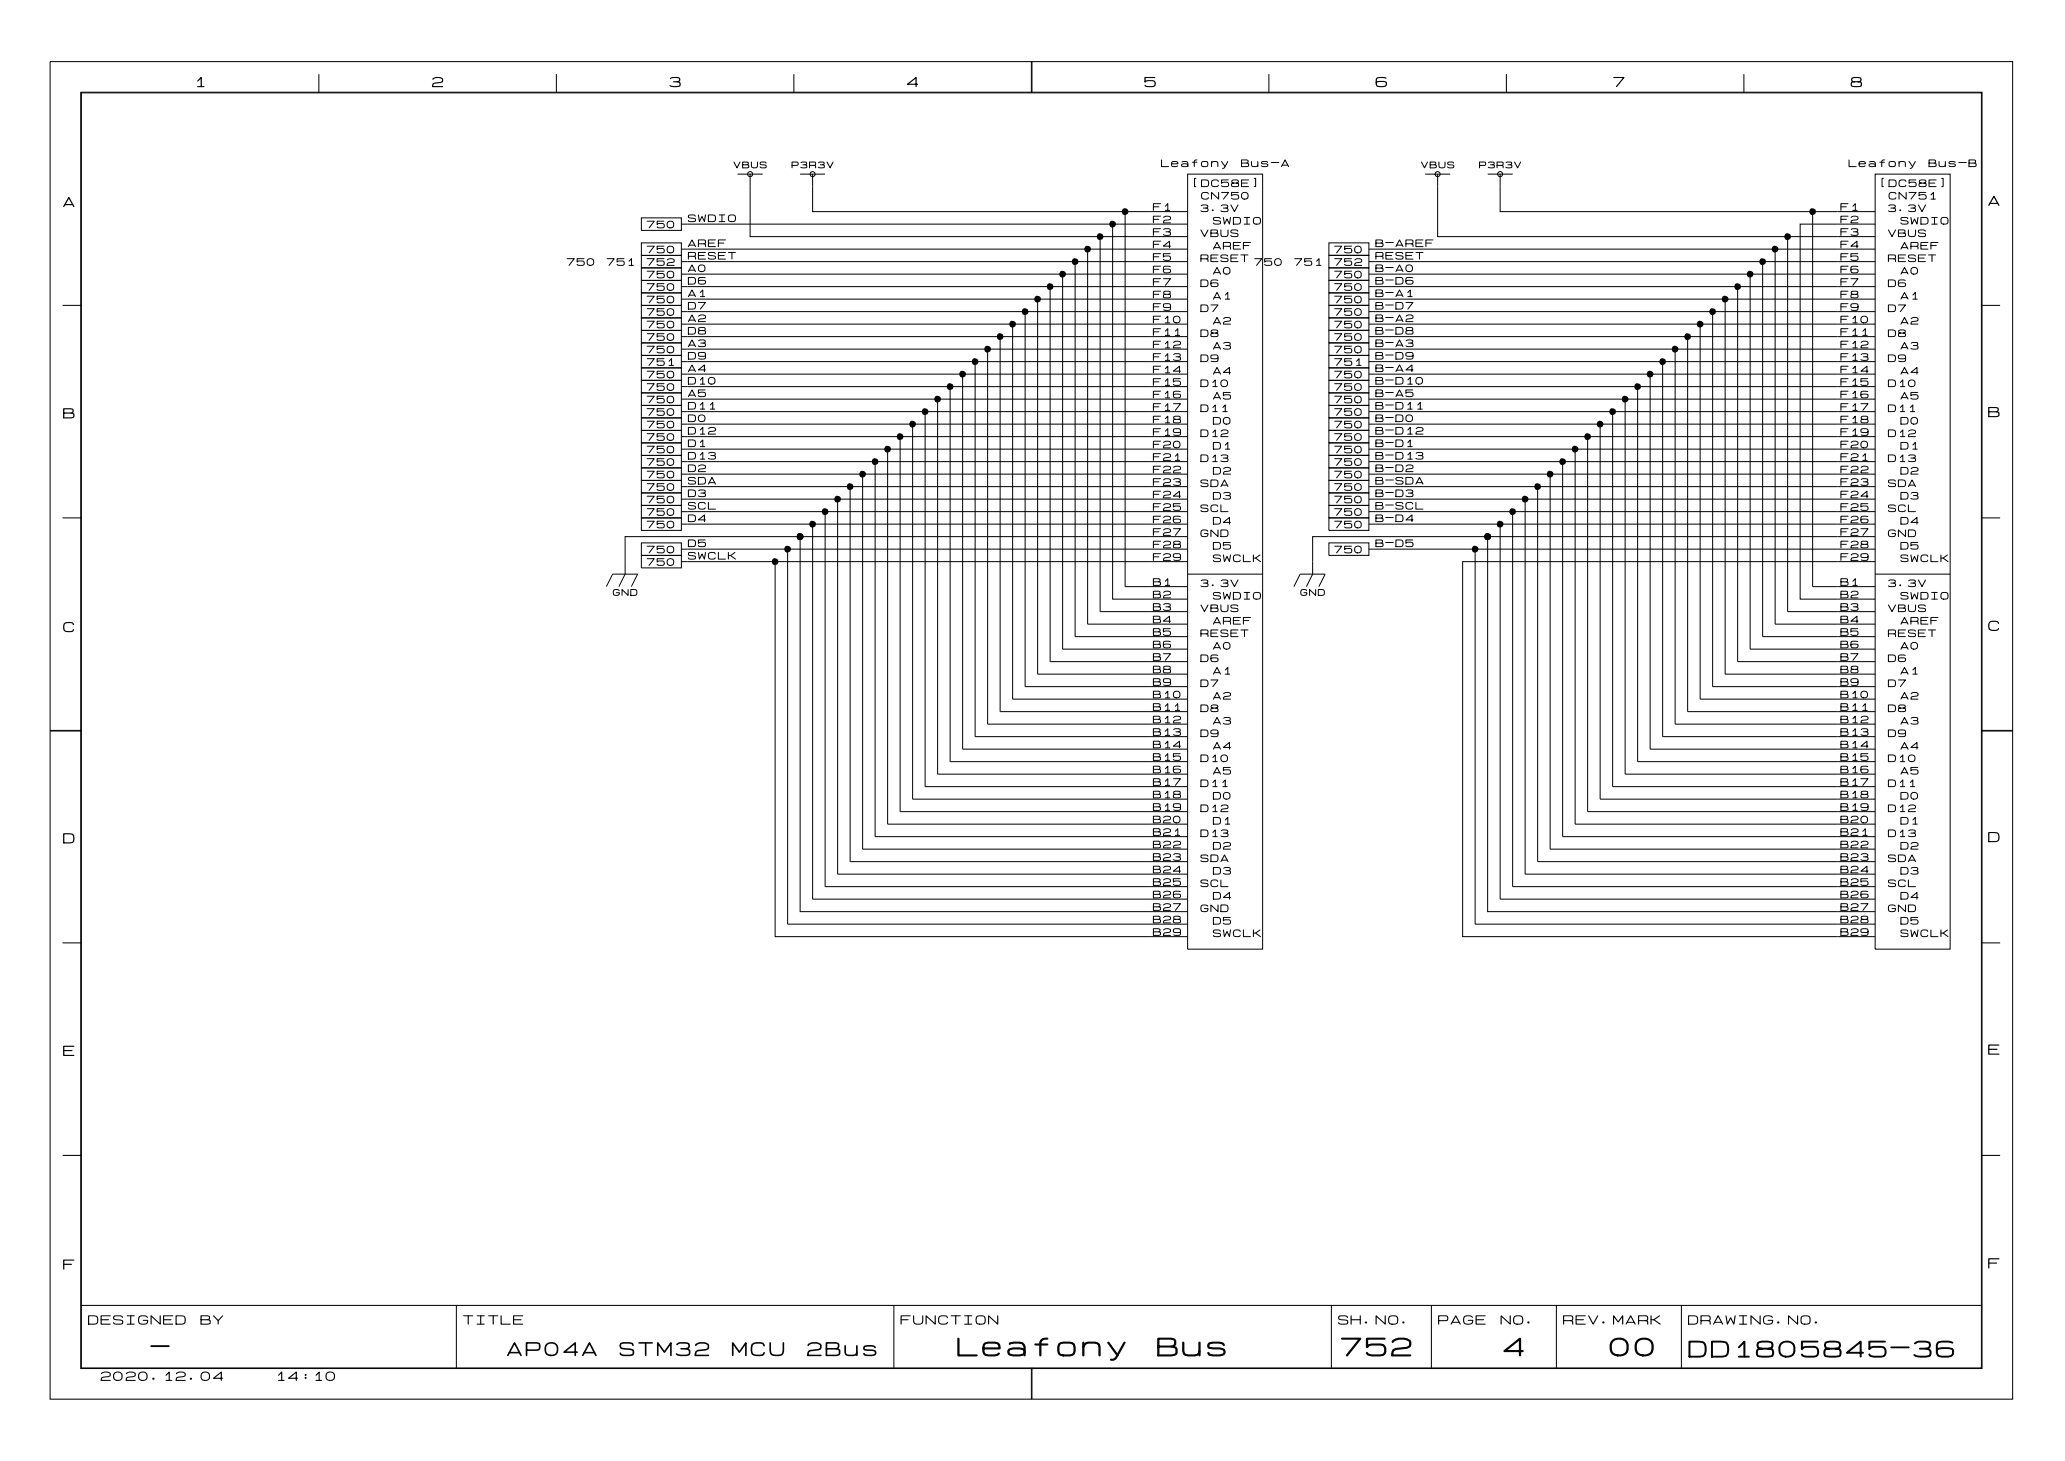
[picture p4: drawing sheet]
<svg xmlns="http://www.w3.org/2000/svg" width="297mm" height="210mm" viewBox="0 0 297 210" stroke-linecap="round" stroke-linejoin="round" font-family="sans-serif">
<g fill="none" stroke="#000" stroke-width=".14">
<path d="M7.2 8.9h282v192.1h-282zM11.6 13.3h273.2v183.3h-273.2zM11.7 13.3h273v183.2h-273zM45.8 10.6v2.7M79.9 10.6v2.7M114.1 10.6v2.7M148.2 8.9v4.4M148.3 8.9v4.4M182.3 10.6v2.7M216.4 10.6v2.7M250.6 10.6v2.7M92.1 36.7h5.8v1.8h-5.8z"/>
<path d="M92.1 34.9h5.8v1.8h-5.8zM92.1 38.5h5.8v1.8h-5.8zM92.1 31.3h5.8v1.8h-5.8zM97.9 37.6h.9M97.9 35.8h.9M97.9 39.4h.9M97.9 32.2h.9M98.8 32.2h61.1M106 25h3.6M107.8 25v9h62.8M115 25h3.5M116.8 25v5.4h53.8"/>
<path d="M152.7 39.4v53.9h12.5M154.5 37.6v53.9h10.7M156.3 35.8v53.9h8.9M158.1 34v53.9h7.1M161.7 30.4v53.9h3.5M170.6 25h10.8v111.4h-10.8zM170.6 35.8h-71.8M170.6 39.4h-71.8M170.6 37.6h-71.8M170.6 32.2h-10.7v53.9h5.3M190.9 38.5h5.8v1.8h-5.8zM190.9 36.7h5.8v1.8h-5.8z"/>
<path d="M190.9 34.9h5.8v1.8h-5.8zM196.7 39.4h72.7M196.7 35.8h.9M204.8 25h3.5M206.6 25v9h62.8M213.7 25h3.6M215.5 25v5.4h53.9M251.4 39.4v53.9h12.6M253.2 37.6v53.9h10.8M255 35.8v53.9h9M256.8 34v53.9h7.2M260.4 30.4v53.9h3.6"/>
<path d="M269.4 25h10.8v111.4h-10.8zM269.4 35.8h-71.8M269.4 37.6h-72.7M269.4 32.2h-10.8v53.9h5.4M9 43.9h2.7M92.1 52.9h5.8v1.7h-5.8zM92.1 56.4h5.8v1.8h-5.8zM92.1 49.3h5.8v1.8h-5.8zM92.1 47.5h5.8v1.8h-5.8zM92.1 40.3h5.8v1.8h-5.8zM92.1 42.1h5.8v1.8h-5.8zM92.1 58.2h5.8v1.8h-5.8z"/>
<path d="M92.1 51.1h5.8v1.8h-5.8zM92.1 43.9h5.8v1.8h-5.8zM92.1 45.7h5.8v1.8h-5.8zM92.1 54.6h5.8v1.8h-5.8zM97.9 53.8h72.7M97.9 57.3h72.7M97.9 50.2h.9M97.9 48.4h.9M97.9 41.2h.9M97.9 43h.9M97.9 59.1h.9M97.9 52h.9"/>
<path d="M97.9 44.8h.9M97.9 46.6h.9M98.8 46.6h71.8M132.9 59.1v53.9M134.7 57.3v53.9h30.5M136.5 55.5v53.9M138.3 53.8v53.8h26.9M140.1 52v53.8h25.1M141.9 50.2v53.8h23.3M143.7 48.4v53.8h21.5M145.5 46.6v53.8h19.7M147.3 44.8v53.9h17.9"/>
<path d="M149.1 43v53.9h16.1M150.9 41.2v53.9h14.3M170.6 43h-71.8M170.6 41.2h-71.8M170.6 44.8h-71.8M170.6 50.2h-71.8M170.6 48.4h-71.8M170.6 52h-71.8M170.6 55.5h-72.7M170.6 59.1h-71.8M190.9 43.9h5.8v1.8h-5.8zM190.9 40.3h5.8v1.8h-5.8z"/>
<path d="M190.9 42.1h5.8v1.8h-5.8zM190.9 52.9h5.8v1.7h-5.8zM190.9 54.6h5.8v1.8h-5.8zM190.9 45.7h5.8v1.8h-5.8zM190.9 51.1h5.8v1.8h-5.8zM190.9 47.5h5.8v1.8h-5.8zM190.9 56.4h5.8v1.8h-5.8zM190.9 49.3h5.8v1.8h-5.8zM190.9 58.2h5.8v1.8h-5.8zM196.7 44.8h72.7M196.7 53.8h72.7M196.7 55.5h72.7"/>
<path d="M196.7 48.4h.9M196.7 52h.9M196.7 57.3h.9M196.7 50.2h.9M196.7 59.1h.9M197.6 48.4h71.8M231.7 59.1v53.9h32.3M233.5 57.3v53.9h30.5M235.3 55.5v53.9h28.7M237.1 53.8v53.8h26.9M238.9 52v53.8h25.1M240.7 50.2v53.8h23.3"/>
<path d="M242.5 48.4v53.8h21.5M244.3 46.6v53.8h19.7M246.1 44.8v53.9h17.9M247.9 43v53.9h16.1M249.7 41.2v53.9h14.3M269.4 50.2h-71.8M269.4 59.1h-71.8M269.4 46.6h-72.7M269.4 52h-71.8M269.4 41.2h-72.7M269.4 57.3h-71.8M269.4 43h-72.7"/>
<path d="M284.7 43.9h2.7M9 74.4h2.7M92.1 70.8h5.8v1.8h-5.8zM92.1 65.4h5.8v1.8h-5.8zM92.1 74.4h5.8v1.8h-5.8zM92.1 63.6h5.8v1.8h-5.8zM92.1 60h5.8v1.8h-5.8zM92.1 78h5.8v1.8h-5.8zM92.1 67.2h5.8v1.8h-5.8zM92.1 61.8h5.8v1.8h-5.8zM92.1 69h5.8v1.8h-5.8zM92.1 72.6h5.8v1.8h-5.8z"/>
<path d="M92.1 79.8h5.8v1.8h-5.8zM97.9 71.7h.9M97.9 66.3h.9M97.9 64.5h.9M97.9 60.9h.9M97.9 68.1h.9M97.9 62.7h.9M113.2 78.9v53.9h57.4M115 77.1h-25.2v5.4l-.9 1.8M115 77.1v53.9h55.6M115 77.1h50.2M116.8 75.3v53.9h53.8"/>
<path d="M118.5 73.5v53.9h52.1M120.3 71.7v53.9h50.3M122.1 69.9v53.9h48.5M123.9 68.1v53.9h41.3M125.7 66.3v53.9h39.5M127.5 64.5v53.9M129.3 62.7v53.9h41.3M131.1 60.9v53.9M165.2 69.9h5.4M165.2 75.3h5.4M165.2 73.5h5.4M165.2 78.9h5.4"/>
<path d="M165.2 77.1h5.4M165.2 78.9h-67.3M165.2 75.3h-67.3M165.2 73.5h-67.3M165.2 69.9h-67.3M170.6 60.9h-71.8M170.6 64.5h-71.8M170.6 62.7h-71.8M170.6 68.1h-71.8M170.6 66.3h-71.8M170.6 71.7h-71.8M190.9 61.8h5.8v1.8h-5.8z"/>
<path d="M190.9 74.4h5.8v1.8h-5.8zM190.9 78h5.8v1.8h-5.8zM190.9 69h5.8v1.8h-5.8zM190.9 67.2h5.8v1.8h-5.8zM190.9 63.6h5.8v1.8h-5.8zM190.9 72.6h5.8v1.8h-5.8zM190.9 65.4h5.8v1.8h-5.8zM190.9 60h5.8v1.8h-5.8zM190.9 70.8h5.8v1.8h-5.8zM196.7 78.9h67.3M196.7 62.7h72.7M196.7 69.9h67.3"/>
<path d="M196.7 75.3h.9M196.7 64.5h72.7M196.7 60.9h.9M196.7 73.5h.9M197.6 73.5h66.4M197.6 75.3h66.4M211.9 78.9v53.9h57.5M213.7 77.1h50.3M213.7 77.1v53.9h55.7M213.7 77.1h-25.1v3.6M215.5 75.3v53.9h53.9M217.3 73.5v53.9h52.1"/>
<path d="M219.1 71.7v53.9h50.3M220.9 69.9v53.9h48.5M222.7 68.1v53.9h41.3M224.5 66.3v53.9h39.5M226.3 64.5v53.9h43.1M228.1 62.7v53.9h41.3M229.9 60.9v53.9h39.5M264 71.7h-67.3M264 68.1h-67.3M264 69.9h5.4M264 68.1h5.4M264 71.7h5.4"/>
<path d="M264 75.3h5.4M264 73.5h5.4M264 78.9h5.4M264 77.1h5.4M269.4 66.3h-72.7M269.4 60.9h-71.8M284.7 74.4h2.7M87.1 84.3l.9-1.8h3.6l-.9 1.8M111.4 80.7h-13.5M165.2 91.5h5.4M165.2 89.7h5.4M165.2 87.9h5.4"/>
<path d="M165.2 86.1h5.4M165.2 98.6h5.4M165.2 84.3h5.4M165.2 96.9h5.4M165.2 95.1h5.4M165.2 93.3h5.4M165.2 80.7h5.4M165.2 80.7h-53.8v53.9h59.2M170.6 82.5h10.8M185.9 84.3l.9-1.8h3.6l-.9 1.8M188.6 80.7v1.8l-.9 1.8M264 80.7h-53.9v53.9h59.3"/>
<path d="M264 91.5h5.4M264 89.7h5.4M264 87.9h5.4M264 86.1h5.4M264 98.6h5.4M264 84.3h5.4M264 96.9h5.4M264 95.1h5.4M264 93.3h5.4M264 80.7h5.4M269.4 82.5h10.8M7.2 105h4.5"/>
<path d="M7.2 104.9h4.5M132.9 113h32.3M136.5 109.4h28.7M165.2 109.4h5.4M165.2 102.2h5.4M165.2 107.6h5.4M165.2 100.4h5.4M165.2 105.8h5.4M165.2 104h5.4M165.2 113h5.4M165.2 111.2h5.4M170.6 114.8h-39.5"/>
<path d="M170.6 118.4h-43.1M264 109.4h5.4M264 102.2h5.4M264 107.6h5.4M264 100.4h5.4M264 105.8h5.4M264 104h5.4M264 113h5.4M264 111.2h5.4M284.7 104.9h4.5M284.7 105h4.5M9 135.5h2.7"/>
<path d="M165.2 122h5.4M165.2 120.2h5.4M264 122h5.4M264 120.2h5.4M284.7 135.5h2.7M9 166h2.7M284.7 166h2.7M11.7 187.6h273M65.6 187.6v8.9M128.4 187.6v8.9M148.2 196.5v4.5M148.3 196.5v4.5"/>
<path d="M191.3 187.6v8.9M205.7 187.6v8.9M223.6 187.6v8.9M241.6 187.6v8.9"/>
<circle cx="107.8" cy="25" r=".36"/>
<circle cx="116.8" cy="25" r=".36"/>
<circle cx="206.6" cy="25" r=".36"/>
<circle cx="215.5" cy="25" r=".36"/>
</g>
<g fill="#000">
<path d="M152.4 39l.3-.1 .4 .2 .1 .3-.2 .3-.4 .2-.3-.1-.1-.3v-.3zM154.2 37.2l.3-.1 .4 .2 .1 .3-.2 .3-.4 .2-.3-.1-.1-.3v-.3zM156 35.4l.3-.1 .4 .2 .1 .3-.2 .3-.4 .2-.3-.1-.1-.3v-.3zM157.8 33.6l.2-.1 .5 .2 .1 .3-.2 .3-.4 .2-.3-.1-.1-.3v-.3zM159.6 31.8l.2-.1 .5 .2 .1 .3-.2 .3-.4 .2-.3-.1-.1-.3v-.3zM161.4 30l.2-.1 .5 .2v.3l-.1 .3-.4 .2-.3-.1-.1-.3v-.3zM251.2 39l.2-.1 .5 .2v.3l-.1 .3-.4 .2-.3-.1-.1-.3v-.3zM252.9 37.2l.3-.1 .4 .2 .1 .3-.1 .3-.4 .2-.3-.1-.1-.3v-.3zM254.7 35.4l.3-.1 .4 .2 .1 .3-.1 .3-.4 .2-.3-.1-.1-.3v-.3zM256.5 33.6l.3-.1 .4 .2 .1 .3-.1 .3-.4 .2-.3-.1-.1-.3v-.3zM260.1 30l.3-.1 .4 .2 .1 .3-.1 .3-.4 .2-.3-.1-.1-.3v-.3zM132.6 58.7l.3-.1 .4 .3 .1 .2-.1 .4-.4 .1-.3-.1-.1-.2v-.3z"/>
<path d="M134.4 56.9h.3l.4 .2 .1 .2-.1 .4-.4 .1-.3-.1-.2-.2 .1-.3zM136.2 55.1h.3l.4 .2 .1 .2-.1 .4-.4 .1-.3-.1-.2-.2 .1-.3zM138 53.3h.3l.4 .2 .1 .3-.1 .3-.5 .1-.2-.1-.2-.2 .1-.3zM139.8 51.5h.3l.4 .2 .1 .3-.1 .3-.5 .1-.2-.1-.2-.2v-.3zM141.6 49.7h.3l.4 .2 .1 .3-.1 .3-.5 .1-.2-.1-.2-.2v-.3zM143.4 47.9h.3l.4 .2 .1 .3-.1 .3-.5 .2-.2-.1-.2-.3v-.3zM145.2 46.2l.3-.1 .4 .2 .1 .3-.1 .3-.5 .2-.2-.1-.2-.3v-.3zM147 44.4l.3-.1 .4 .2 .1 .3-.1 .3-.5 .2-.3-.1-.1-.3v-.3zM148.8 42.6l.3-.1 .4 .2 .1 .3-.1 .3-.5 .2-.3-.1-.1-.3v-.3zM150.6 40.8l.3-.1 .4 .2 .1 .3-.1 .3-.5 .2-.3-.1-.1-.3v-.3zM231.4 58.7l.3-.1 .4 .3 .1 .2-.1 .4-.5 .1-.2-.1-.2-.2v-.3zM233.2 56.9h.3l.4 .2 .1 .2-.1 .4-.5 .1-.2-.1-.2-.2v-.3z"/>
<path d="M235 55.1h.3l.4 .2 .1 .2-.1 .4-.5 .1-.2-.1-.2-.2v-.3zM236.8 53.3h.3l.4 .2 .1 .3-.1 .3-.5 .1-.3-.1-.1-.2v-.3zM238.6 51.5h.3l.4 .2 .1 .3-.1 .3-.5 .1-.3-.1-.1-.2v-.3zM240.4 49.7h.3l.4 .2 .1 .3-.2 .3-.4 .1-.3-.1-.1-.2v-.3zM242.2 47.9h.3l.4 .2 .1 .3-.2 .3-.4 .2-.3-.1-.1-.3v-.3zM244 46.2l.3-.1 .4 .2 .1 .3-.2 .3-.4 .2-.3-.1-.1-.3v-.3zM245.8 44.4l.2-.1 .5 .2 .1 .3-.2 .3-.4 .2-.3-.1-.1-.3v-.3zM247.6 42.6l.2-.1 .5 .2 .1 .3-.2 .3-.4 .2-.3-.1-.1-.3v-.3zM249.4 40.8l.2-.1 .5 .2v.3l-.1 .3-.4 .2-.3-.1-.1-.3v-.3zM112.9 78.5l.2-.1 .5 .2 .1 .3-.2 .3-.4 .2-.3-.1-.1-.3v-.3zM114.7 76.7l.2-.1 .5 .2 .1 .3-.2 .3-.4 .2-.3-.1-.1-.3v-.3zM116.5 74.9l.2-.1 .5 .2v.3l-.1 .3-.4 .2-.3-.1-.1-.3v-.3z"/>
<path d="M118.3 73.1l.2-.1 .5 .2v.3l-.1 .3-.4 .2-.3-.1-.1-.3v-.3zM120 71.3l.3-.1 .4 .2 .1 .3-.1 .3-.4 .2-.3-.1-.1-.3v-.3zM121.8 69.5l.3-.1 .4 .2 .1 .3-.1 .3-.4 .2-.3-.1-.1-.3v-.3zM123.6 67.7l.3-.1 .4 .2 .1 .3-.1 .3-.4 .2-.3-.1-.1-.2v-.4zM125.4 65.9l.3-.1 .4 .2 .1 .3-.1 .3-.4 .2-.3-.1-.1-.2v-.4zM127.2 64.1l.3-.1 .4 .2 .1 .3-.1 .3-.4 .2-.3-.1-.1-.2v-.3zM129 62.3l.3-.1 .4 .2 .1 .3-.1 .4-.4 .1-.3-.1-.1-.2v-.3zM130.8 60.5l.3-.1 .4 .2 .1 .3-.1 .4-.4 .1-.3-.1-.1-.2v-.3zM211.6 78.5l.3-.1 .4 .2 .1 .3-.1 .3-.4 .2-.3-.1-.1-.3v-.3zM213.4 76.7l.3-.1 .4 .2 .1 .3-.1 .3-.4 .2-.3-.1-.1-.3v-.3zM215.2 74.9l.3-.1 .4 .2 .1 .3-.1 .3-.4 .2-.3-.1-.1-.3v-.3zM217 73.1l.3-.1 .4 .2 .1 .3-.1 .3-.4 .2-.3-.1-.1-.3v-.3z"/>
<path d="M218.8 71.3l.3-.1 .4 .2 .1 .3-.1 .3-.4 .2-.3-.1-.1-.3v-.3zM220.6 69.5l.3-.1 .4 .2 .1 .3-.1 .3-.4 .2-.3-.1-.1-.3v-.3zM222.4 67.7l.3-.1 .4 .2 .1 .3-.1 .3-.4 .2-.3-.1-.2-.2 .1-.4zM224.2 65.9l.3-.1 .4 .2 .1 .3-.1 .3-.4 .2-.3-.1-.2-.2 .1-.4zM226 64.1l.3-.1 .4 .2 .1 .3-.1 .3-.5 .2-.2-.1-.2-.2 .1-.3zM227.8 62.3l.3-.1 .4 .2 .1 .3-.1 .4-.5 .1-.2-.1-.2-.2 .1-.3zM229.6 60.5l.3-.1 .4 .2 .1 .3-.1 .4-.5 .1-.2-.1-.2-.2v-.3zM111.1 80.3l.3-.1 .4 .2 .1 .3-.2 .3-.4 .2-.3-.1-.1-.3v-.3z"/>
</g>
<g font-size="3.6">
<text x="137.4" y="195.4">Leafony</text>
<text x="166.1" y="195.4">Bus</text>
<text x="192.5" y="195.4">752</text>
<text x="215.9" y="195.4">4</text>
<text x="231.1" y="195.4">00</text>
</g>
<g font-size="3.2">
<text x="21.6" y="195.3">-</text>
<text x="242.5" y="195.5">DD1805845-36</text>
</g>
<g font-size="2.7">
<text x="72.8" y="195.2">AP04A</text>
<text x="88.9" y="195.2">STM32</text>
<text x="105.1" y="195.2">MCU</text>
<text x="115.8" y="195.2">2Bus</text>
</g>
<g font-size="2">
<text x="27.9" y="12.8">1</text>
<text x="62" y="12.8">2</text>
<text x="96.1" y="12.8">3</text>
<text x="130.2" y="12.8">4</text>
<text x="164.3" y="12.8">5</text>
<text x="197.6" y="12.8">6</text>
<text x="231.7" y="12.8">7</text>
<text x="265.8" y="12.8">8</text>
<text x="285.6" y="29.8">A</text>
<text x="9" y="30">A</text>
<text x="9" y="60.4">B</text>
<text x="285.6" y="60.2">B</text>
<text x="9" y="91.1">C</text>
<text x="285.6" y="90.9">C</text>
<text x="9" y="121.4">D</text>
<text x="285.6" y="121.3">D</text>
<text x="9" y="152">E</text>
<text x="285.6" y="151.8">E</text>
<text x="9" y="182.7">F</text>
<text x="285.6" y="182.5">F</text>
</g>
<g font-size="1.8">
<text x="12.6" y="190.6">DESIGNED</text>
<text x="28.7" y="190.6">BY</text>
<text x="66.5" y="190.6">TITLE</text>
<text x="129.3" y="190.6">FUNCTION</text>
<text x="192.2" y="190.6">SH.NO.</text>
<text x="206.6" y="190.6">PAGE</text>
<text x="215.5" y="190.6">NO.</text>
<text x="224.5" y="190.6">REV.MARK</text>
<text x="242.5" y="190.6">DRAWING.NO.</text>
<text x="14.4" y="198.6">2020.12.04</text>
<text x="39.5" y="198.6">14:10</text>
</g>
<g font-size="1.4">
<text x="166.8" y="24.2">Leafony</text>
<text x="171.1" y="27.1">[DC58E]</text>
<text x="172.5" y="28.9">CN750</text>
<text x="178.3" y="24.2">Bus-A</text>
<text x="265.5" y="24.2">Leafony</text>
<text x="269.9" y="27.1">[DC58E]</text>
<text x="271.3" y="28.9">CN751</text>
<text x="277" y="24.2">Bus-B</text>
<text x="92.9" y="33">750</text>
<text x="98.8" y="32.1">SWDIO</text>
<text x="98.8" y="35.7">AREF</text>
<text x="165.6" y="35.9">F4</text>
<text x="165.6" y="34.1">F3</text>
<text x="165.6" y="32.3">F2</text>
<text x="165.6" y="30.5">F1</text>
<text x="172.4" y="30.7">3.3V</text>
<text x="172.4" y="34.2">VBUS</text>
<text x="174.2" y="32.4">SWDIO</text>
<text x="197.6" y="35.7">B-AREF</text>
<text x="264.4" y="35.9">F4</text>
<text x="264.4" y="34.1">F3</text>
<text x="264.4" y="32.3">F2</text>
<text x="264.4" y="30.5">F1</text>
<text x="271.2" y="34.2">VBUS</text>
<text x="271.2" y="30.7">3.3V</text>
<text x="273" y="32.4">SWDIO</text>
<text x="81.4" y="38.4">750</text>
<text x="87.1" y="38.4">751</text>
<text x="92.9" y="38.4">752</text>
<text x="92.9" y="42">750</text>
<text x="92.9" y="36.6">750</text>
<text x="92.9" y="40.2">750</text>
<text x="98.8" y="41.1">D6</text>
<text x="98.8" y="37.5">RESET</text>
<text x="98.8" y="39.3">A0</text>
<text x="165.6" y="41.2">F7</text>
<text x="165.6" y="39.5">F6</text>
<text x="165.6" y="37.7">F5</text>
<text x="172.4" y="41.4">D6</text>
<text x="172.4" y="37.8">RESET</text>
<text x="174.2" y="39.6">A0</text>
<text x="174.2" y="36">AREF</text>
<text x="180.1" y="38.4">750</text>
<text x="185.9" y="38.4">751</text>
<text x="191.6" y="38.4">752</text>
<text x="191.6" y="40.2">750</text>
<text x="191.6" y="36.6">750</text>
<text x="191.6" y="42">750</text>
<text x="197.6" y="39.3">B-A0</text>
<text x="197.6" y="37.5">RESET</text>
<text x="197.6" y="41.1">B-D6</text>
<text x="264.4" y="41.2">F7</text>
<text x="264.4" y="39.5">F6</text>
<text x="264.4" y="37.7">F5</text>
<text x="271.2" y="37.8">RESET</text>
<text x="271.2" y="41.4">D6</text>
<text x="273" y="39.6">A0</text>
<text x="273" y="36">AREF</text>
<text x="92.9" y="43.8">750</text>
<text x="92.9" y="45.6">750</text>
<text x="92.9" y="47.4">750</text>
<text x="98.8" y="42.9">A1</text>
<text x="98.8" y="44.7">D7</text>
<text x="98.8" y="46.5">A2</text>
<text x="165.6" y="46.6">F10</text>
<text x="165.6" y="44.8">F9</text>
<text x="165.6" y="43">F8</text>
<text x="172.4" y="45">D7</text>
<text x="174.2" y="46.8">A2</text>
<text x="174.2" y="43.2">A1</text>
<text x="191.6" y="47.4">750</text>
<text x="191.6" y="45.6">750</text>
<text x="191.6" y="43.8">750</text>
<text x="197.6" y="46.5">B-A2</text>
<text x="197.6" y="44.7">B-D7</text>
<text x="197.6" y="42.9">B-A1</text>
<text x="264.4" y="46.6">F10</text>
<text x="264.4" y="44.8">F9</text>
<text x="264.4" y="43">F8</text>
<text x="271.2" y="45">D7</text>
<text x="273" y="43.2">A1</text>
<text x="273" y="46.8">A2</text>
<text x="92.9" y="50.9">750</text>
<text x="92.9" y="49.2">750</text>
<text x="92.9" y="52.7">751</text>
<text x="98.8" y="50">A3</text>
<text x="98.8" y="48.3">D8</text>
<text x="98.8" y="51.8">D9</text>
<text x="98.8" y="53.6">A4</text>
<text x="165.6" y="48.4">F11</text>
<text x="165.6" y="50.2">F12</text>
<text x="165.6" y="52">F13</text>
<text x="165.6" y="53.8">F14</text>
<text x="172.4" y="48.6">D8</text>
<text x="172.4" y="52.2">D9</text>
<text x="174.2" y="50.4">A3</text>
<text x="191.6" y="52.7">751</text>
<text x="191.6" y="49.2">750</text>
<text x="191.6" y="50.9">750</text>
<text x="197.6" y="53.6">B-A4</text>
<text x="197.6" y="51.8">B-D9</text>
<text x="197.6" y="48.3">B-D8</text>
<text x="197.6" y="50">B-A3</text>
<text x="264.4" y="48.4">F11</text>
<text x="264.4" y="50.2">F12</text>
<text x="264.4" y="52">F13</text>
<text x="264.4" y="53.8">F14</text>
<text x="271.2" y="48.6">D8</text>
<text x="271.2" y="52.2">D9</text>
<text x="273" y="50.4">A3</text>
<text x="92.9" y="56.3">750</text>
<text x="92.9" y="59.9">750</text>
<text x="92.9" y="54.5">750</text>
<text x="92.9" y="58.1">750</text>
<text x="98.8" y="55.4">D10</text>
<text x="98.8" y="59">D11</text>
<text x="98.8" y="57.2">A5</text>
<text x="165.6" y="55.6">F15</text>
<text x="165.6" y="57.4">F16</text>
<text x="165.6" y="59.2">F17</text>
<text x="172.4" y="59.4">D11</text>
<text x="172.4" y="55.8">D10</text>
<text x="174.2" y="57.6">A5</text>
<text x="174.2" y="54">A4</text>
<text x="191.6" y="54.5">750</text>
<text x="191.6" y="56.3">750</text>
<text x="191.6" y="58.1">750</text>
<text x="191.6" y="59.9">750</text>
<text x="197.6" y="55.4">B-D10</text>
<text x="197.6" y="57.2">B-A5</text>
<text x="197.6" y="59">B-D11</text>
<text x="264.4" y="55.6">F15</text>
<text x="264.4" y="57.4">F16</text>
<text x="264.4" y="59.2">F17</text>
<text x="271.2" y="55.8">D10</text>
<text x="271.2" y="59.4">D11</text>
<text x="273" y="54">A4</text>
<text x="273" y="57.6">A5</text>
<text x="92.9" y="65.3">750</text>
<text x="92.9" y="61.7">750</text>
<text x="92.9" y="63.5">750</text>
<text x="98.8" y="64.4">D1</text>
<text x="98.8" y="60.8">D0</text>
<text x="98.8" y="62.6">D12</text>
<text x="165.6" y="61">F18</text>
<text x="165.6" y="62.8">F19</text>
<text x="165.6" y="64.6">F20</text>
<text x="172.4" y="63">D12</text>
<text x="174.2" y="64.8">D1</text>
<text x="174.2" y="61.2">D0</text>
<text x="191.6" y="65.3">750</text>
<text x="191.6" y="61.7">750</text>
<text x="191.6" y="63.5">750</text>
<text x="197.6" y="64.4">B-D1</text>
<text x="197.6" y="60.8">B-D0</text>
<text x="197.6" y="62.6">B-D12</text>
<text x="264.4" y="61">F18</text>
<text x="264.4" y="62.8">F19</text>
<text x="264.4" y="64.6">F20</text>
<text x="271.2" y="63">D12</text>
<text x="273" y="64.8">D1</text>
<text x="273" y="61.2">D0</text>
<text x="92.9" y="67.1">750</text>
<text x="92.9" y="68.9">750</text>
<text x="92.9" y="70.7">750</text>
<text x="98.8" y="71.6">D3</text>
<text x="98.8" y="66.2">D13</text>
<text x="98.8" y="68">D2</text>
<text x="98.8" y="69.8">SDA</text>
<text x="165.6" y="66.4">F21</text>
<text x="165.6" y="68.2">F22</text>
<text x="165.6" y="70">F23</text>
<text x="165.6" y="71.8">F24</text>
<text x="172.4" y="70.2">SDA</text>
<text x="172.4" y="66.6">D13</text>
<text x="174.2" y="72">D3</text>
<text x="174.2" y="68.4">D2</text>
<text x="191.6" y="68.9">750</text>
<text x="191.6" y="67.1">750</text>
<text x="191.6" y="70.7">750</text>
<text x="197.6" y="68">B-D2</text>
<text x="197.6" y="66.2">B-D13</text>
<text x="197.6" y="71.6">B-D3</text>
<text x="197.6" y="69.8">B-SDA</text>
<text x="264.4" y="66.4">F21</text>
<text x="264.4" y="68.2">F22</text>
<text x="264.4" y="70">F23</text>
<text x="264.4" y="71.8">F24</text>
<text x="271.2" y="66.6">D13</text>
<text x="271.2" y="70.2">SDA</text>
<text x="273" y="68.4">D2</text>
<text x="273" y="72">D3</text>
<text x="92.9" y="72.5">750</text>
<text x="92.9" y="76.1">750</text>
<text x="92.9" y="74.3">750</text>
<text x="98.8" y="75.2">D4</text>
<text x="98.8" y="73.4">SCL</text>
<text x="165.6" y="73.6">F25</text>
<text x="165.6" y="75.4">F26</text>
<text x="165.6" y="77.2">F27</text>
<text x="172.4" y="73.8">SCL</text>
<text x="172.4" y="77.3">GND</text>
<text x="174.2" y="75.6">D4</text>
<text x="191.6" y="74.3">750</text>
<text x="191.6" y="72.5">750</text>
<text x="191.6" y="76.1">750</text>
<text x="197.6" y="73.4">B-SCL</text>
<text x="197.6" y="75.2">B-D4</text>
<text x="264.4" y="73.6">F25</text>
<text x="264.4" y="75.4">F26</text>
<text x="264.4" y="77.2">F27</text>
<text x="271.2" y="77.3">GND</text>
<text x="271.2" y="73.8">SCL</text>
<text x="273" y="75.6">D4</text>
<text x="92.9" y="81.5">750</text>
<text x="92.9" y="79.7">750</text>
<text x="98.8" y="80.6">SWCLK</text>
<text x="98.8" y="78.8">D5</text>
<text x="165.6" y="79">F28</text>
<text x="165.6" y="80.8">F29</text>
<text x="174.2" y="79.1">D5</text>
<text x="174.2" y="80.9">SWCLK</text>
<text x="191.6" y="79.7">750</text>
<text x="197.6" y="78.8">B-D5</text>
<text x="264.4" y="79">F28</text>
<text x="264.4" y="80.8">F29</text>
<text x="273" y="79.1">D5</text>
<text x="273" y="80.9">SWCLK</text>
<text x="165.6" y="84.4">B1</text>
<text x="165.6" y="86.1">B2</text>
<text x="165.6" y="87.9">B3</text>
<text x="165.6" y="89.7">B4</text>
<text x="172.4" y="84.5">3.3V</text>
<text x="172.4" y="88.1">VBUS</text>
<text x="174.2" y="89.9">AREF</text>
<text x="174.2" y="86.3">SWDIO</text>
<text x="264.4" y="84.4">B1</text>
<text x="264.4" y="86.1">B2</text>
<text x="264.4" y="87.9">B3</text>
<text x="264.4" y="89.7">B4</text>
<text x="271.2" y="84.5">3.3V</text>
<text x="271.2" y="88.1">VBUS</text>
<text x="273" y="86.3">SWDIO</text>
<text x="273" y="89.9">AREF</text>
<text x="165.6" y="91.5">B5</text>
<text x="165.6" y="93.3">B6</text>
<text x="165.6" y="95.1">B7</text>
<text x="172.4" y="91.7">RESET</text>
<text x="172.4" y="95.3">D6</text>
<text x="174.2" y="93.5">A0</text>
<text x="264.4" y="91.5">B5</text>
<text x="264.4" y="93.3">B6</text>
<text x="264.4" y="95.1">B7</text>
<text x="271.2" y="95.3">D6</text>
<text x="271.2" y="91.7">RESET</text>
<text x="273" y="93.5">A0</text>
<text x="165.6" y="96.9">B8</text>
<text x="165.6" y="98.7">B9</text>
<text x="165.6" y="100.5">B10</text>
<text x="172.4" y="98.9">D7</text>
<text x="174.2" y="100.7">A2</text>
<text x="174.2" y="97.1">A1</text>
<text x="264.4" y="96.9">B8</text>
<text x="264.4" y="98.7">B9</text>
<text x="264.4" y="100.5">B10</text>
<text x="271.2" y="98.9">D7</text>
<text x="273" y="100.7">A2</text>
<text x="273" y="97.1">A1</text>
<text x="165.6" y="102.3">B11</text>
<text x="165.6" y="104.1">B12</text>
<text x="165.6" y="105.9">B13</text>
<text x="165.6" y="107.7">B14</text>
<text x="172.4" y="102.5">D8</text>
<text x="172.4" y="106.1">D9</text>
<text x="174.2" y="104.3">A3</text>
<text x="174.2" y="107.9">A4</text>
<text x="264.4" y="102.3">B11</text>
<text x="264.4" y="104.1">B12</text>
<text x="264.4" y="105.9">B13</text>
<text x="264.4" y="107.7">B14</text>
<text x="271.2" y="102.5">D8</text>
<text x="271.2" y="106.1">D9</text>
<text x="273" y="107.9">A4</text>
<text x="273" y="104.3">A3</text>
<text x="165.6" y="109.5">B15</text>
<text x="165.6" y="111.3">B16</text>
<text x="165.6" y="113.1">B17</text>
<text x="172.4" y="109.7">D10</text>
<text x="172.4" y="113.3">D11</text>
<text x="174.2" y="111.5">A5</text>
<text x="264.4" y="109.5">B15</text>
<text x="264.4" y="111.3">B16</text>
<text x="264.4" y="113.1">B17</text>
<text x="271.2" y="109.7">D10</text>
<text x="271.2" y="113.3">D11</text>
<text x="273" y="111.5">A5</text>
<text x="165.6" y="114.9">B18</text>
<text x="165.6" y="116.7">B19</text>
<text x="165.6" y="118.5">B20</text>
<text x="172.4" y="116.9">D12</text>
<text x="174.2" y="115.1">D0</text>
<text x="174.2" y="118.7">D1</text>
<text x="264.4" y="114.9">B18</text>
<text x="264.4" y="116.7">B19</text>
<text x="264.4" y="118.5">B20</text>
<text x="271.2" y="116.9">D12</text>
<text x="273" y="115.1">D0</text>
<text x="273" y="118.7">D1</text>
<text x="165.6" y="120.3">B21</text>
<text x="165.6" y="122.1">B22</text>
<text x="165.6" y="123.9">B23</text>
<text x="165.6" y="125.7">B24</text>
<text x="172.4" y="124">SDA</text>
<text x="172.4" y="120.5">D13</text>
<text x="174.2" y="122.2">D2</text>
<text x="174.2" y="125.8">D3</text>
<text x="264.4" y="120.3">B21</text>
<text x="264.4" y="122.1">B22</text>
<text x="264.4" y="123.9">B23</text>
<text x="264.4" y="125.7">B24</text>
<text x="271.2" y="120.5">D13</text>
<text x="271.2" y="124">SDA</text>
<text x="273" y="122.2">D2</text>
<text x="273" y="125.8">D3</text>
<text x="165.6" y="127.5">B25</text>
<text x="165.6" y="129.3">B26</text>
<text x="165.6" y="131">B27</text>
<text x="172.4" y="127.6">SCL</text>
<text x="172.4" y="131.2">GND</text>
<text x="174.2" y="129.4">D4</text>
<text x="264.4" y="127.5">B25</text>
<text x="264.4" y="129.3">B26</text>
<text x="264.4" y="131">B27</text>
<text x="271.2" y="131.2">GND</text>
<text x="271.2" y="127.6">SCL</text>
<text x="273" y="129.4">D4</text>
<text x="165.6" y="132.8">B28</text>
<text x="165.6" y="134.6">B29</text>
<text x="174.2" y="133">D5</text>
<text x="174.2" y="134.8">SWCLK</text>
<text x="264.4" y="132.8">B28</text>
<text x="264.4" y="134.6">B29</text>
<text x="273" y="133">D5</text>
<text x="273" y="134.8">SWCLK</text>
</g>
<g font-size="1.3">
<text x="105.3" y="24.3">VBUS</text>
<text x="113.7" y="24.3">P3R3V</text>
<text x="204.1" y="24.3">VBUS</text>
<text x="212.5" y="24.3">P3R3V</text>
<text x="88" y="85.8">GND</text>
<text x="186.8" y="85.8">GND</text>
</g>
</svg>
